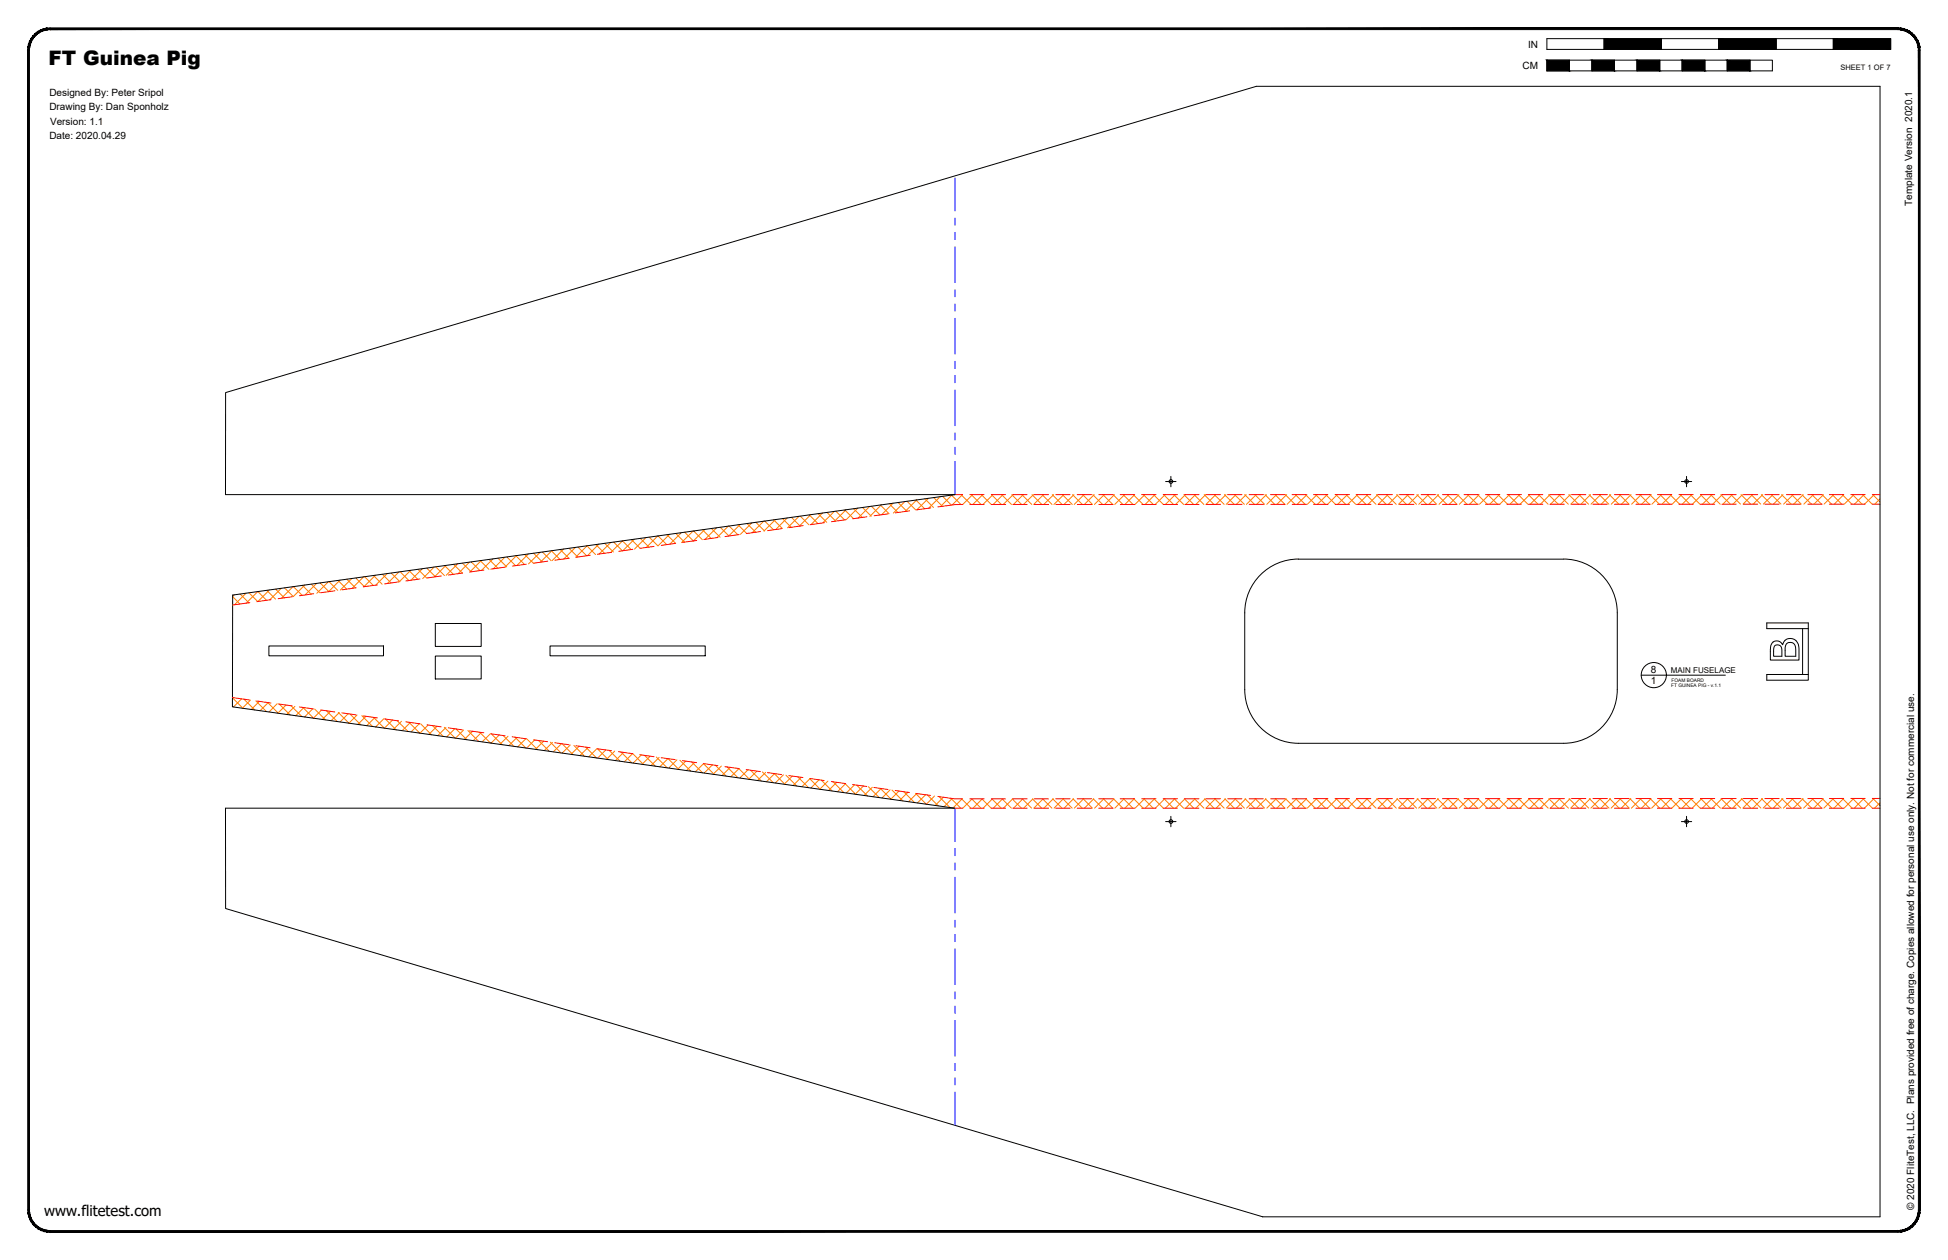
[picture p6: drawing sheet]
<svg xmlns="http://www.w3.org/2000/svg" width="864mm" height="559mm" viewBox="0 0 864 559" stroke-linecap="round" stroke-linejoin="round" font-family="sans-serif">
<!-- layer: 01 CUT -->
<g fill="none" stroke="#000" stroke-width=".44">
<path d="M575.6 248h117.5M575.7 247.9a23.8 23.8 0 0 0-23.9 23.9v34a23.8 23.8 0 0 0 23.9 23.8h117.4a23.8 23.8 0 0 0 23.9-23.8v-34a23.8 23.8 0 0 0-23.9-23.9M193 276.5h20.3v10.2h-20.3zM119.2 286.5h50.8v4.4h-50.8zM193 290.9h20.3v10.2h-20.3zM243.8 286.5h68.8v4.4h-68.8zM423.2 358.4l-320.2-44.9 .1-49.6 320.3-44.5h-323.4v-45.3l457-135.8h276.5v501.4h-273.8M423.4 358.4h-323.4v44.5l459.8 136.8"/>
<circle cx="519.1" cy="213.5" r=".82"/>
<circle cx="747.7" cy="213.5" r=".82"/>
<circle cx="519.1" cy="364.3" r=".82"/>
<circle cx="747.7" cy="364.3" r=".82"/>
</g>
<!-- layer: 06 CAVITY -->
<g fill="none" stroke="#ff7f00" stroke-width=".44">
<path d="M421.8 219.6l4.2 4.1M422 219.5l-5.1 5.2M426.1 219.4l4.4 4.3M426.7 219.4l-4.6 4.5M430.6 219.4l4.3 4.3M431.2 219.4l-4.4 4.3M435 219.4l4.5 4.3M435.7 219.4l-4.4 4.3M439.6 219.4l4.3 4.3M440.2 219.4l-4.4 4.3M444 219.4l4.4 4.3M444.7 219.4l-4.4 4.3"/>
<path d="M448.5 219.4l4.4 4.3M449.2 219.4l-4.4 4.3M453 219.4l4.4 4.3M453.6 219.4l-4.3 4.3M457.5 219.4l4.4 4.3M458.2 219.4l-4.5 4.3M462 219.4l4.4 4.3M462.6 219.4l-4.3 4.3M466.5 219.4l4.4 4.3M467.1 219.4l-4.4 4.3M471 219.4l4.4 4.3M471.6 219.4l-4.4 4.3"/>
<path d="M475.5 219.4l4.3 4.3M476.1 219.4l-4.4 4.3M479.9 219.4l4.5 4.3M480.6 219.4l-4.4 4.3M484.5 219.4l4.3 4.3M485.1 219.4l-4.4 4.3M488.9 219.4l4.4 4.3M489.6 219.4l-4.4 4.3M493.4 219.4l4.4 4.3M494.1 219.4l-4.4 4.3M497.9 219.4l4.4 4.3M498.6 219.4l-4.4 4.3"/>
<path d="M502.4 219.4l4.4 4.3M503.1 219.4l-4.4 4.3M506.9 219.4l4.4 4.3M507.6 219.4l-4.4 4.3M511.4 219.4l4.4 4.3M512 219.4l-4.3 4.3M515.9 219.4l4.4 4.3M516.6 219.4l-4.5 4.3M520.4 219.4l4.3 4.3M521 219.4l-4.3 4.3M524.8 219.4l4.4 4.3M525.5 219.4l-4.3 4.3"/>
<path d="M529.4 219.4l4.3 4.3M530 219.4l-4.4 4.3M533.9 219.4l4.3 4.3M534.5 219.4l-4.4 4.3M538.3 219.4l4.4 4.3M539 219.4l-4.4 4.3M542.8 219.4l4.4 4.3M543.5 219.4l-4.4 4.3M547.3 219.4l4.4 4.3M548 219.4l-4.4 4.3M551.8 219.4l4.3 4.3M552.5 219.4l-4.4 4.3"/>
<path d="M556.3 219.4l4.4 4.3M556.9 219.4l-4.3 4.3M560.8 219.4l4.3 4.3M561.4 219.4l-4.3 4.3M565.3 219.4l4.3 4.3M565.9 219.4l-4.3 4.3M569.8 219.4l4.3 4.3M570.4 219.4l-4.3 4.3M574.2 219.4l4.4 4.3M574.9 219.4l-4.3 4.3M578.8 219.4l4.3 4.3M579.4 219.4l-4.4 4.3"/>
<path d="M583.2 219.4l4.4 4.3M583.9 219.4l-4.3 4.3M587.7 219.4l4.4 4.3M588.4 219.4l-4.4 4.3M592.2 219.4l4.4 4.3M592.9 219.4l-4.4 4.3M596.7 219.4l4.3 4.3M597.4 219.4l-4.4 4.3M601.2 219.4l4.4 4.3M601.8 219.4l-4.3 4.3M605.7 219.4l4.3 4.3M606.3 219.4l-4.3 4.3"/>
<path d="M610.2 219.4l4.3 4.3M610.8 219.4l-4.3 4.3M614.7 219.4l4.3 4.3M615.3 219.4l-4.3 4.3M619.1 219.4l4.4 4.3M619.8 219.4l-4.3 4.3M623.7 219.4l4.3 4.3M624.3 219.4l-4.3 4.3M628.1 219.4l4.3 4.3M628.8 219.4l-4.3 4.3M632.6 219.4l4.4 4.3M633.3 219.4l-4.3 4.3"/>
<path d="M637.1 219.4l4.3 4.3M637.8 219.4l-4.4 4.3M641.6 219.4l4.3 4.3M642.3 219.4l-4.4 4.3M646.1 219.4l4.3 4.3M646.8 219.4l-4.3 4.3M650.6 219.4l4.3 4.2M651.2 219.4l-4.3 4.3M655.1 219.4l4.3 4.2M655.8 219.4l-4.4 4.3M659.6 219.4l4.3 4.2M660.2 219.4l-4.3 4.2"/>
<path d="M664 219.4l4.4 4.2M664.7 219.4l-4.3 4.2M668.6 219.4l4.3 4.2M669.2 219.4l-4.3 4.2M673.1 219.4l4.2 4.2M673.7 219.4l-4.3 4.2M677.5 219.4l4.4 4.2M678.2 219.4l-4.3 4.2M682.1 219.4l4.2 4.2M682.7 219.4l-4.3 4.2M686.5 219.4l4.3 4.2M687.2 219.4l-4.3 4.2"/>
<path d="M691 219.4l4.3 4.2M691.7 219.4l-4.3 4.2M695.5 219.4l4.3 4.2M696.1 219.4l-4.2 4.2M700 219.4l4.3 4.2M700.7 219.4l-4.4 4.2M704.5 219.4l4.3 4.2M705.1 219.4l-4.2 4.2M709 219.4l4.3 4.2M709.6 219.4l-4.3 4.2M713.5 219.4l4.2 4.2M714.1 219.4l-4.3 4.2"/>
<path d="M718 219.4l4.2 4.2M718.6 219.4l-4.3 4.2M722.4 219.4l4.3 4.2M723.1 219.4l-4.3 4.2M727 219.4l4.2 4.2M727.6 219.4l-4.3 4.2M731.4 219.4l4.3 4.2M732.1 219.4l-4.3 4.2M735.9 219.4l4.3 4.2M736.6 219.4l-4.3 4.2M740.4 219.4l4.3 4.2M741 219.4l-4.2 4.2"/>
<path d="M744.9 219.4l4.3 4.2M745.6 219.4l-4.3 4.2M749.4 219.4l4.2 4.2M750 219.4l-4.2 4.2M753.9 219.4l4.3 4.2M754.5 219.4l-4.2 4.2M758.4 219.4l4.2 4.2M759 219.4l-4.3 4.2M762.9 219.4l4.2 4.2M763.5 219.4l-4.3 4.2M767.3 219.4l4.3 4.2M768 219.4l-4.2 4.2"/>
<path d="M771.9 219.4l4.2 4.2M772.5 219.4l-4.3 4.2M776.3 219.4l4.3 4.2M777 219.4l-4.3 4.2M780.8 219.4l4.3 4.2M781.5 219.4l-4.3 4.2M785.3 219.4l4.3 4.2M786 219.4l-4.3 4.2M789.8 219.4l4.3 4.2M790.5 219.4l-4.3 4.2M794.3 219.4l4.2 4.2M795 219.4l-4.3 4.2"/>
<path d="M798.8 219.4l4.3 4.2M799.4 219.4l-4.2 4.2M803.3 219.4l4.2 4.2M803.9 219.4l-4.2 4.2M807.8 219.4l4.2 4.2M808.4 219.4l-4.2 4.2M812.2 219.4l4.3 4.2M812.9 219.4l-4.2 4.2M816.7 219.4l4.3 4.2M817.4 219.4l-4.2 4.2M821.3 219.4l4.2 4.2M821.9 219.4l-4.3 4.2"/>
<path d="M825.7 219.4l4.2 4.2M826.4 219.4l-4.2 4.2M830.2 219.4l3.3 3.2M830.9 219.4l-4.3 4.2M279.9 239.3l3.9 3.9M281.2 239.2l-5.1 5.1M283.8 238.8l3.9 3.8M286.4 238.4l-5.1 5.1M291.6 237.7l-5.1 5.1M291.7 237.7l3.9 3.8M295.6 237.1l4 3.9M296.8 237l-5.1 5.1-3.9-3.9"/>
<path d="M299.6 236.6l3.9 3.8M302.1 236.2l-5.2 5.1M307.3 235.5l-5.2 5.1M307.5 235.5l3.9 3.9M311.4 234.9l3.9 3.9M312.5 234.8l-5.1 5.1-3.9-3.9M315.4 234.4l3.8 3.9M317.7 234l-5.1 5.2M319.3 233.8l3.9 3.9M322.9 233.3l-5.1 5.2M323.3 233.3l3.8 3.9M327.2 232.7l3.9 3.9"/>
<path d="M328.1 232.6l-5.1 5.1M331.2 232.2l3.8 3.8M333.3 231.9l-5.1 5.1M335.1 231.6l3.8 3.9M338.6 231.1l-5.2 5.2M339 231.1l3.9 3.8M343 230.5l3.8 3.9M343.8 230.4l-5.2 5.1M346.9 230l3.9 3.8M349 229.7l-5.1 5.1M350.8 229.4l3.9 3.9M354.2 229l-5.1 5.1"/>
<path d="M354.8 228.9l3.8 3.9M358.7 228.3l3.9 3.9M359.4 228.2l-5.1 5.2M362.7 227.8l3.8 3.9M364.6 227.5l-5.1 5.2M366.6 227.2l3.9 3.9M369.9 226.8l-5.2 5.1M370.5 226.7l3.9 3.9M374.5 226.2l3.9 3.8M375.1 226.1l-5.1 5.1M378.4 225.6l3.9 3.9M380.3 225.3l-5.1 5.2"/>
<path d="M382.4 225.1l3.9 3.8M385.5 224.6l-5.1 5.1M386.3 224.5l3.9 3.9M390.2 223.9l4 3.9M390.7 223.9l-5.1 5.1M394.2 223.4l3.9 3.9M395.9 223.1l-5.1 5.2M398.1 222.8l3.9 4M401.2 222.4l-5.2 5.1M402.1 222.3l3.9 3.9M406 221.7l3.9 3.9M406.4 221.7l-5.1 5.2"/>
<path d="M410 221.2l3.9 3.9M411.6 221l-5.1 5.1M413.9 220.7l3.9 3.8M416.8 220.3l-5.1 5.1M417.9 220.1l3.8 3.9M833.5 221.2l-2.4 2.4M134 259.6l3.9 3.9M135.1 259.4l-5.1 5.2-3.8-3.9M138 259l3.8 3.9M140.3 258.8l-5.1 5.1M141.9 258.5l3.9 3.9M145.6 258l-5.2 5.1"/>
<path d="M145.9 258l3.8 3.8M149.8 257.4l3.9 3.9M150.8 257.3l-5.1 5.1M153.7 256.9l3.9 3.8M156 256.6l-5.1 5.1M157.7 256.3l3.8 3.9M161.2 255.8l-5.1 5.1M161.6 255.8l3.9 3.8M165.6 255.2l3.8 3.9M166.4 255.1l-5.1 5.1M169.5 254.7l3.9 3.9M171.7 254.4l-5.2 5.1"/>
<path d="M173.4 254.1l3.9 3.9M176.9 253.6l-5.1 5.2M177.4 253.6l3.9 3.9M181.3 253l3.9 3.9M182.1 252.9l-5.1 5.2M185.3 252.5l3.9 3.9M187.3 252.2l-5.1 5.1M189.2 252l3.9 3.8M192.5 251.5l-5.1 5.1M193.2 251.4l3.9 3.9M197.1 250.8l3.9 3.9M197.7 250.8l-5.1 5.1"/>
<path d="M201.1 250.3l3.8 3.8M203 250l-5.2 5.1M205 249.7l3.9 3.9M208.2 249.3l-5.1 5.1M208.9 249.2l3.9 3.8M212.9 248.6l3.9 3.9M213.4 248.6l-5.1 5.1M216.8 248.1l3.9 3.9M218.6 247.8l-5.1 5.1M220.8 247.5l3.8 3.9M223.8 247.1l-5.1 5.2M224.7 247l3.9 3.9"/>
<path d="M228.7 246.4l3.8 3.9M229 246.4l-5.1 5.1M232.6 245.9l3.8 3.9M234.3 245.7l-5.2 5.1M236.5 245.4l3.9 3.8M239.5 245l-5.2 5.1M240.5 244.8l3.8 3.9M244.4 244.3l3.9 3.8M244.7 244.2l-5.1 5.1M248.4 243.7l3.8 3.9M249.9 243.5l-5.1 5.1M252.3 243.2l3.8 3.8"/>
<path d="M255.1 242.8l-5.1 5.1M256.2 242.6l3.9 3.9M260.2 242l3.8 4M260.3 242l-5.1 5.1M264.1 241.5l3.9 3.9M265.5 241.3l-5.1 5.1M268 240.9l3.9 3.9M270.8 240.6l-5.2 5.1M272 240.4l3.9 3.9M279.8 243.7l-3.8-3.9-5.2 5.2M103.8 263.8l-.7 .7 3.3 3.4M106.5 263.5l3.8 3.8"/>
<path d="M109 263.1l-5.1 5.1M110.4 262.9l3.9 3.9M114.3 262.4l-5.2 5.1M114.4 262.4l3.8 3.8M118.3 261.8l3.8 3.9M119.5 261.6l-5.1 5.1M122.2 261.3l3.9 3.9M124.7 260.9l-5.1 5.1M129.9 260.2l-5.1 5.1M130.1 260.2l3.9 3.8M103 309.5l4.8 4.7M103.2 309.4l-.2 .1"/>
<path d="M107.1 310l-3.6 3.6M108.2 310.1l4.8 4.8M111 310.5l-3.6 3.6M113.4 310.8l4.8 4.8M115 311l-3.6 3.7M118.6 311.5l4.8 4.9M118.9 311.6l-3.6 3.6M122.8 312.1l-3.5 3.7M123.8 312.3l4.8 4.8M126.8 312.7l-3.6 3.6M129 313l4.9 4.8M130.7 313.3l-3.6 3.5"/>
<path d="M134.3 313.8l4.8 4.7M134.7 313.8l-3.6 3.6M138.6 314.4l-3.6 3.6M139.5 314.5l4.8 4.8M142.5 314.9l-3.6 3.6M144.7 315.2l4.8 4.8M146.5 315.5l-3.6 3.6M150 316l4.7 4.7 3.6-3.6M150.4 316l-3.6 3.6M154.3 316.5l-3.5 3.7M155.2 316.7l4.8 4.8M160.4 317.4l4.8 4.8"/>
<path d="M162.2 317.7l-3.6 3.6M165.6 318.1l4.8 4.8 3.6-3.6M166.2 318.2l-3.6 3.7M170.1 318.8l-3.6 3.6M170.9 318.9l4.7 4.8M176.1 319.6l4.8 4.8M178 319.9l-3.6 3.6M181.3 320.3l4.8 4.8M181.9 320.4l-3.6 3.6M185.9 321l-3.6 3.6M186.5 321.1l4.8 4.8M189.8 321.6l-3.6 3.5"/>
<path d="M191.7 321.8l4.9 4.8M193.7 322.1l-3.6 3.6M197 322.6l4.8 4.8M197.7 322.7l-3.6 3.6M201.6 323.2l-3.6 3.6M202.2 323.3l4.8 4.8M205.5 323.7l-3.5 3.7M207.4 324l4.8 4.8M209.5 324.3l-3.6 3.6M212.6 324.7l4.8 4.8M213.4 324.8l-3.6 3.7M217.4 325.4l-3.6 3.6"/>
<path d="M217.8 325.5l4.9 4.8M221.3 326l-3.6 3.6M223.1 326.2l4.8 4.8M225.2 326.5l-3.6 3.6M228.3 326.9l4.8 4.8M229.2 327.1l-3.6 3.6M233.1 327.6l-3.6 3.6M233.5 327.7l4.8 4.8M237 328.2l-3.5 3.6M238.7 328.4l4.8 4.8M241 328.7l-3.6 3.6M244 329.2l4.8 4.8"/>
<path d="M244.9 329.2l-3.6 3.7M248.9 329.8l-3.6 3.7M249.2 329.8l4.8 4.9M252.8 330.4l-3.6 3.6M254.4 330.6l4.8 4.8M256.7 330.9l-3.6 3.7M259.7 331.3l4.7 4.8M260.7 331.5l-3.6 3.6M264.6 332l-3.6 3.6M264.9 332.1l4.8 4.8M268.6 332.6l-3.6 3.6M270.1 332.8l4.8 4.8"/>
<path d="M272.5 333.1l-3.6 3.6M275.3 333.5l4.8 4.8M276.4 333.7l-3.6 3.6M280.4 334.3l-3.6 3.6M280.6 334.3l4.7 4.8M284.3 334.8l-3.6 3.6M285.8 335l4.8 4.8M288.2 335.4l-3.6 3.6M291 335.7l4.8 4.8M292.2 335.9l-3.6 3.6M300.1 337l-3.6 3.6M301.4 337.2l4.8 4.8"/>
<path d="M304 337.5l-3.6 3.7M306.6 337.9l4.9 4.8M307.9 338.1l-3.6 3.7M315.8 339.2l-3.6 3.6M317.1 339.4l4.8 4.8M319.8 339.8l-3.7 3.6M292.5 340.1l3.6-3.7 4.9 4.9M308.3 342.3l3.6-3.6 4.8 4.8M322.3 340.1l4.8 4.8M323.7 340.3l-3.6 3.6M327.5 340.9l4.8 4.8M327.6 340.9l-3.6 3.6"/>
<path d="M331.6 341.4l-3.6 3.6M332.7 341.6l4.9 4.8M335.5 342l-3.6 3.6M338 342.3l4.8 4.8M339.4 342.5l-3.6 3.7M343.2 343l4.8 4.9M343.4 343.1l-3.6 3.6M347.3 343.6l-3.6 3.7M348.4 343.8l4.8 4.8M351.3 344.2l-3.7 3.6M353.7 344.5l4.8 4.8M355.2 344.7l-3.6 3.6"/>
<path d="M358.9 345.3l4.8 4.8M359.1 345.3l-3.6 3.6M363.1 345.8l-3.6 3.7M364.1 346l4.8 4.8M367 346.4l-3.6 3.6M369.3 346.7l4.8 4.8M370.9 347l-3.6 3.6M374.6 347.5l4.8 4.8M374.9 347.5l-3.6 3.6M378.8 348.1l-3.6 3.6M379.8 348.2l4.8 4.8M382.8 348.6l-3.7 3.6"/>
<path d="M385 348.9l4.8 4.8M386.7 349.1l-3.6 3.7M390.2 349.6l4.9 4.9M390.6 349.7l-3.6 3.7M394.6 350.3l-3.6 3.6M395.5 350.4l4.8 4.8M398.5 350.8l-3.6 3.7M400.7 351.1l4.8 4.8M402.5 351.4l-3.7 3.6M405.9 351.8l4.8 4.8 3.6-3.6M406.4 351.9l-3.6 3.6M410.3 352.5l-3.6 3.6"/>
<path d="M411.1 352.6l4.8 4.8M416.3 353.3l4.8 4.8M418.2 353.6l-3.6 3.6M421.5 354.1l4.4 4.3M422.1 354.1l-3.6 3.7M426.3 354.3l4.1 4.1M426.5 354.3l-4 4M430.8 354.3l4.1 4.1M431 354.3l-4.1 4.1M435.3 354.3l4.1 4.1M435.5 354.3l-4.1 4.1M439.8 354.3l4.1 4.1"/>
<path d="M440 354.3l-4.2 4.1M444.3 354.3l4.1 4.1M444.5 354.3l-4.2 4.1M448.7 354.3l4.2 4.1M448.9 354.3l-4.1 4.1M453.2 354.3l4.2 4.1M453.4 354.3l-4.1 4.1M457.7 354.3l4.1 4.1M457.9 354.3l-4.1 4.1M462.2 354.3l4.1 4.1M462.4 354.3l-4.1 4.1M466.7 354.3l4.1 4.1"/>
<path d="M466.9 354.3l-4.1 4.1M471.2 354.3l4.1 4.1M471.4 354.3l-4.1 4.1M475.7 354.3l4.1 4.1M475.9 354.3l-4.1 4.1M480.2 354.3l4.1 4.1M480.4 354.3l-4.1 4.1M484.7 354.3l4.1 4.1M484.9 354.3l-4.2 4.1M489.2 354.3l4.1 4.1M489.4 354.3l-4.2 4.1M493.6 354.3l4.2 4.1"/>
<path d="M493.9 354.3l-4.2 4.1M498.1 354.3l4.2 4.1M498.3 354.3l-4.1 4.1M502.6 354.3l4.2 4.1M502.9 354.3l-4.2 4.1M507.1 354.3l4.1 4.1M507.4 354.3l-4.2 4.1M511.6 354.3l4.2 4.1M511.8 354.3l-4.1 4.1M516.1 354.3l4.1 4.1M516.4 354.3l-4.2 4.1M520.6 354.3l4.1 4.1"/>
<path d="M520.8 354.3l-4.1 4.1M525 354.3l4.2 4.1M525.3 354.3l-4.1 4.1M529.5 354.3l4.2 4.1M529.8 354.3l-4.2 4.1M534 354.3l4.2 4.1M534.3 354.3l-4.2 4.1M538.5 354.3l4.2 4.1M538.8 354.3l-4.2 4.1M543 354.3l4.2 4.1M543.3 354.3l-4.2 4.1M547.5 354.3l4.2 4.1"/>
<path d="M547.8 354.3l-4.2 4.1M552 354.3l4.1 4.1M552.3 354.3l-4.2 4.1M556.5 354.3l4.2 4.1M556.8 354.3l-4.2 4.1M561 354.3l4.1 4.1M561.3 354.3l-4.2 4.1M565.5 354.3l4.1 4.1M565.8 354.3l-4.2 4.1M569.9 354.3l4.2 4.1M570.2 354.3l-4.1 4.1M574.4 354.3l4.2 4.1"/>
<path d="M574.7 354.3l-4.1 4.1M578.9 354.3l4.2 4.1M579.2 354.3l-4.2 4.1M583.4 354.2l4.2 4.2M583.7 354.2l-4.1 4.2M587.9 354.2l4.2 4.2M588.2 354.2l-4.2 4.2M592.4 354.2l4.2 4.2M592.7 354.2l-4.2 4.2M596.9 354.2l4.1 4.2M597.2 354.2l-4.2 4.2M601.3 354.2l4.3 4.2"/>
<path d="M601.7 354.2l-4.2 4.2M605.9 354.2l4.1 4.2M606.2 354.2l-4.2 4.2M610.3 354.2l4.2 4.2M610.7 354.2l-4.2 4.2M614.8 354.2l4.2 4.2M615.2 354.2l-4.2 4.2M619.3 354.2l4.2 4.2M619.6 354.2l-4.1 4.2M623.8 354.2l4.2 4.2M624.2 354.2l-4.3 4.2M628.3 354.2l4.2 4.2"/>
<path d="M628.7 354.2l-4.2 4.2M632.8 354.2l4.2 4.2M633.1 354.2l-4.2 4.2M637.3 354.2l4.2 4.2M637.7 354.2l-4.3 4.2M641.8 354.2l4.2 4.2M642.1 354.2l-4.2 4.2M646.2 354.2l4.3 4.2M646.6 354.2l-4.2 4.2M650.7 354.2l4.3 4.2M651.1 354.2l-4.2 4.2M655.2 354.2l4.2 4.2"/>
<path d="M655.6 354.2l-4.2 4.2M659.7 354.2l4.2 4.2M660.1 354.2l-4.2 4.2M664.2 354.2l4.2 4.2M664.6 354.2l-4.2 4.2M668.7 354.2l4.2 4.2M669.1 354.2l-4.3 4.2M673.2 354.2l4.2 4.2M673.6 354.2l-4.2 4.2M677.7 354.2l4.2 4.2M678.1 354.2l-4.3 4.2M682.2 354.2l4.2 4.2"/>
<path d="M682.6 354.2l-4.3 4.2M686.6 354.2l4.3 4.2M687.1 354.2l-4.3 4.2M691.1 354.2l4.2 4.2M691.5 354.2l-4.2 4.2M695.6 354.2l4.3 4.2M696 354.2l-4.2 4.2M700.1 354.2l4.2 4.2M700.5 354.2l-4.2 4.2M704.6 354.2l4.2 4.2M705 354.2l-4.2 4.2M709.1 354.2l4.2 4.2"/>
<path d="M709.5 354.2l-4.2 4.2M713.6 354.2l4.2 4.2M714 354.2l-4.2 4.2M718.1 354.2l4.2 4.2M718.5 354.2l-4.2 4.2M722.5 354.2l4.3 4.2M723 354.2l-4.2 4.2M727.1 354.2l4.2 4.2M727.5 354.2l-4.3 4.2M731.5 354.2l4.3 4.2M732 354.2l-4.3 4.2M736 354.2l4.2 4.2"/>
<path d="M736.5 354.2l-4.3 4.2M740.5 354.2l4.3 4.2M740.9 354.2l-4.2 4.2M745 354.2l4.2 4.2M745.5 354.2l-4.3 4.2M749.5 354.2l4.2 4.2M750 354.2l-4.3 4.2M754 354.2l4.2 4.2M754.4 354.2l-4.2 4.2M758.5 354.2l4.2 4.2M759 354.2l-4.3 4.2M763 354.2l4.2 4.2"/>
<path d="M763.4 354.2l-4.3 4.2M767.4 354.2l4.3 4.2M767.9 354.2l-4.2 4.2M771.9 354.2l4.3 4.2M772.4 354.2l-4.3 4.2M776.4 354.2l4.3 4.2M776.9 354.2l-4.3 4.2M780.9 354.2l4.3 4.2M781.4 354.2l-4.3 4.2M785.4 354.2l4.3 4.2M785.9 354.2l-4.3 4.2M789.9 354.2l4.3 4.2"/>
<path d="M790.4 354.2l-4.3 4.2M794.4 354.2l4.2 4.2M794.9 354.2l-4.3 4.2M798.8 354.2l4.4 4.2M799.4 354.2l-4.3 4.2M803.4 354.2l4.2 4.2M803.8 354.2l-4.2 4.2M807.8 354.2l4.3 4.2M808.4 354.2l-4.4 4.2M812.3 354.1l4.3 4.3M812.8 354.1l-4.2 4.3M816.8 354.1l4.3 4.3"/>
<path d="M817.3 354.1l-4.3 4.3M821.3 354.1l4.3 4.3M821.8 354.1l-4.3 4.3M825.8 354.1l4.3 4.3M826.3 354.1l-4.3 4.3M830.3 354.1l3.2 3.2M830.8 354.1l-4.3 4.3M833.5 356l-2.5 2.4"/>
</g>
<!-- layer: 02 SCORE -->
<g fill="none" stroke="#f00" stroke-width=".44">
<path d="M423.4 219.4h3.4M429.9 219.4h6.4M439.5 219.4h6.3M449 219.4h6.3M458.5 219.4h6.4M468 219.4h6.4M477.6 219.4h6.3M487.1 219.4h6.3M496.6 219.4h6.4M506.1 219.4h6.4M515.7 219.4h6.3M525.2 219.4h6.3"/>
<path d="M534.7 219.4h6.4M544.2 219.4h6.4M553.8 219.4h6.3M563.3 219.4h6.3M572.8 219.4h6.4M582.3 219.4h6.4M591.9 219.4h6.3M601.4 219.4h6.3M610.9 219.4h6.4M620.4 219.4h6.4M630 219.4h6.4M639.5 219.4h6.4"/>
<path d="M649.1 219.4h6.3M658.6 219.4h6.3M668.1 219.4h6.4M677.6 219.4h6.4M687.2 219.4h6.3M696.7 219.4h6.3M706.2 219.4h6.4M715.7 219.4h6.4M725.3 219.4h6.3M734.8 219.4h6.3M744.3 219.4h6.4M753.8 219.4h6.4"/>
<path d="M763.4 219.4h6.3M772.9 219.4h6.3M782.4 219.4h6.4M791.9 219.4h6.4M801.5 219.4h6.3M811 219.4h6.3M820.5 219.4h6.4M830 219.4h3.5M308.9 239.7l-6.3 .8M318.3 238.4l-6.3 .9M327.7 237.1l-6.3 .9M337.2 235.7l-6.3 .9"/>
<path d="M346.6 234.4l-6.3 .9M356.1 233.1l-6.3 .9M365.5 231.8l-6.3 .9M374.9 230.5l-6.3 .9M384.3 229.2l-6.3 .9M393.8 227.9l-6.3 .8M403.2 226.6l-6.3 .8M412.7 225.3l-6.3 .8M426.8 223.7l-3.4 .1-7.6 1M430 223.7h6.3M439.5 223.7h6.4M449 223.7h6.4"/>
<path d="M458.6 223.7h6.3M468.1 223.7h6.3M477.6 223.7h6.4M487.1 223.7h6.4M496.7 223.7h6.3M506.2 223.7h6.3M515.7 223.7h6.4M525.2 223.7h6.4M541.1 223.7h-6.3M544.3 223.7h6.3M553.8 223.7h6.4M563.3 223.7h6.4"/>
<path d="M572.9 223.7h6.3M582.4 223.7h6.3M591.9 223.7h6.4M601.4 223.7h6.4M611 223.7h6.3M620.5 223.7h6.3M630 223.7h6.4M639.5 223.7h6.4M655.4 223.6l-6.3 .1M658.6 223.6h6.3M668.1 223.6h6.4M677.6 223.6h6.4"/>
<path d="M687.2 223.6h6.3M696.7 223.6h6.3M706.2 223.6h6.4M715.7 223.6h6.4M725.3 223.6h6.3M734.8 223.6h6.3M744.3 223.6h6.4M753.8 223.6h6.4M769.7 223.6h-6.3M772.9 223.6h6.3M782.4 223.6h6.4M791.9 223.6h6.4"/>
<path d="M801.5 223.6h6.3M811 223.6h6.3M820.5 223.6h6.4M830 223.6h3.5M167.3 259.4l-6.3 .8M176.8 258.1l-6.3 .9M186.2 256.8l-6.3 .9M195.7 255.4l-6.3 .9M205.1 254.1l-6.3 .9M214.5 252.8l-6.3 .9M223.9 251.5l-6.3 .9M233.4 250.2l-6.3 .9"/>
<path d="M242.8 248.9l-6.3 .9M252.3 247.6l-6.3 .8M261.7 246.2l-6.3 .9M271.1 245l-6.3 .8M280.6 243.6l-6.3 .9M290 242.3l-6.3 .9M299.5 241l-6.3 .9M110.7 267.3l-7.6 1M120.2 265.9l-6.3 .9M129.6 264.7l-6.3 .8M139.1 263.3l-6.3 .9M148.5 262l-6.3 .9"/>
<path d="M157.9 260.7l-6.3 .9M103 309.4l7.7 1M113.9 310.9l6.2 .9M123.3 312.2l6.3 .9M132.7 313.5l6.3 .9M142.1 314.9l6.3 .9M151.6 316.2l6.3 .8M161 317.5l6.3 .9M170.5 318.8l6.2 .9M179.9 320.1l6.3 .9M189.3 321.5l6.3 .9M198.7 322.8l6.3 .9"/>
<path d="M208.2 324.1l6.3 .9M217.6 325.4l6.3 .9M227.1 326.8l6.2 .9M236.5 328.1l6.2 .9M245.9 329.4l6.3 .9M255.3 330.7l6.3 .9M264.8 332.1l6.3 .8M274.2 333.4l6.3 .9M283.6 334.7l6.3 .9M293.1 336l6.3 .9M302.5 337.3l6.3 .9M312 338.7l6.3 .9"/>
<path d="M321.4 340l6.3 .9M330.8 341.3l6.3 .9M340.2 342.6l6.3 .9M349.7 344l6.3 .8M359.1 345.3l6.3 .9M368.6 346.6l6.3 .9M378 348l6.3 .8M387.4 349.2l6.3 .9M396.8 350.6l6.3 .9M406.3 351.9l6.3 .9M415.7 353.2l7.7 1.1h3.4M423.4 358.4h3.4"/>
<path d="M429.9 354.3h6.4M429.9 358.4h6.4M439.5 354.3h6.3M439.5 358.4h6.3M449 354.3h6.3M449 358.4h6.3M458.5 354.3h6.4M458.5 358.4h6.4M468 354.3h6.4M468 358.4h6.4M477.6 354.3h6.3M477.6 358.4h6.3"/>
<path d="M487.1 354.3h6.3M487.1 358.4h6.3M496.6 354.3h6.4M496.6 358.4h6.4M506.1 354.3h6.4M506.1 358.4h6.4M515.7 354.3h6.3M515.7 358.4h6.3M525.2 354.3h6.3M525.2 358.4h6.3M534.7 354.3h6.4M534.7 358.4h6.4"/>
<path d="M544.2 354.3h6.4M544.2 358.4h6.4M553.8 354.3h6.3M553.8 358.4h6.3M563.3 354.3h6.3M563.3 358.4h6.3M572.8 354.3h6.4M572.8 358.4h6.4M582.3 354.2h6.4M582.3 358.4h6.4M591.9 354.2h6.3M591.9 358.4h6.3"/>
<path d="M601.4 354.2h6.3M601.4 358.4h6.3M610.9 354.2h6.4M610.9 358.4h6.4M620.4 354.2h6.4M620.4 358.4h6.4M630 354.2h6.4M630 358.4h6.4M639.5 354.2h6.4M639.5 358.4h6.4M649.1 354.2h6.3M649.1 358.4h6.3"/>
<path d="M658.6 354.2h6.3M658.6 358.4h6.3M668.1 354.2h6.4M668.1 358.4h6.4M677.6 354.2h6.4M677.6 358.4h6.4M687.2 354.2h6.3M687.2 358.4h6.3M696.7 354.2h6.3M696.7 358.4h6.3M706.2 354.2h6.4M706.2 358.4h6.4"/>
<path d="M715.7 354.2h6.4M715.7 358.4h6.4M725.3 354.2h6.3M725.3 358.4h6.3M734.8 354.2h6.3M734.8 358.4h6.3M744.3 354.2h6.4M744.3 358.4h6.4M753.8 354.2h6.4M753.8 358.4h6.4M763.4 354.2h6.3M763.4 358.4h6.3"/>
<path d="M772.9 354.2h6.3M772.9 358.4h6.3M782.4 354.2h6.4M782.4 358.4h6.4M791.9 354.2h6.4M791.9 358.4h6.4M801.5 354.2h6.3M801.5 358.4h6.3M811 358.4h6.3M817.3 354.1l-6.3 .1M820.5 354.1h6.4M820.5 358.4h6.4"/>
<path d="M830 354.1h3.5M830 358.4h3.5"/>
</g>
<!-- layer: 03 CREASE -->
<g fill="none" stroke="#00f" stroke-width=".44">
<path d="M423.4 78.9v14.6M423.4 96.7v3.2M423.4 103.1v3.1M423.4 109.4v15.9M423.4 128.5v3.1M423.4 134.8v3.2M423.4 141.2v15.8M423.4 160.2v3.2M423.4 166.6v3.1M423.4 172.9v15.9M423.4 192v3.2M423.4 198.3v3.2"/>
<path d="M423.4 204.7v14.7M423.4 358.4v14.8M423.4 376.3v3.2M423.4 382.7v3.2M423.4 389v15.9M423.4 408.1v3.2M423.4 414.4v3.2M423.4 420.8v15.9M423.4 439.8v3.2M423.4 446.2v3.2M423.4 452.6v15.9M423.4 471.6v3.2"/>
<path d="M423.4 478v3.2M423.4 484.3v14.8"/>
</g>
<!-- layer: 24 DIMENSIONS -->
<path d="M516.7 213.6h4.7M519.1 211.3v4.6M745.4 213.6h4.6M747.7 211.3v4.6M516.7 364.4h4.7M519.1 362v4.7M745.4 364.4h4.6M747.7 362v4.7" fill="none" stroke="#000" stroke-width=".44"/>
<!-- layer: 23 NOTES -->
<g fill="none" stroke="#000" stroke-width=".44">
<path d="M799.1 278.8v20.3M801.7 278.8h-18.4v-2.5h18.4v25.4h-18.4v-2.6h18.4M727.6 299.4h37.3M785.7 285.1a2.82 2.82 0 0 1 4.6 .8 3.7 3.7 0 0 1 4.4-2.6 3.7 3.7 0 0 1 2.8 4.3v5.1h-12.7l.1-5.5zM786.7 286.5a2.06 2.06 0 0 1 2.6-.1 2.06 2.06 0 0 1 .7 2.5v2.1h-3.7v-2.9zM792.1 285.4a2.54 2.54 0 0 1 3-.1 2.54 2.54 0 0 1 1 2.9v2.8h-4.7v-3.8z"/>
<circle cx="733.2" cy="299.4" r="5.6"/>
</g>
<!-- layer: 21 FULL-SIZE -->
<path d="M685.8 17.1h25.4v4.8h-25.4zM711.2 17.1h25.4v4.8h-25.4zM736.6 17.1h25.4v4.8h-25.4zM762 17.1h25.4v4.8h-25.4zM787.4 17.1h25.4v4.8h-25.4zM812.8 17.1h25.4v4.8h-25.4zM685.8 26.7h9.9v4.7h10.1v-4.7h9.9v4.7h10.1v-4.7h10v4.7h10v-4.7h10v4.7h9.9v-4.7h10.1v4.7h9.9v-4.7h-9.9v4.7h-10.1v-4.7h-9.9v4.7h-10v-4.7h-10v4.7h-10v-4.7h-10.1v4.7h-9.9v-4.7h-10.1v4.7h-9.9z" fill="none" stroke="#000" stroke-width=".44"/>
<g fill="#000" stroke="#000" stroke-width=".44">
<path d="M20.8 12.5l1.4-.1v.7zM20.8 12.5l.1 .7 1.3-.1zM19.4 12.8l1.4-.3 .1 .7zM19.4 12.8l.2 .7 1.3-.3zM18.1 13.3l1.3-.5 .2 .7zM18.1 13.3l.3 .7 1.2-.5zM16.9 13.9l1.2-.6 .3 .7zM16.9 13.9l.4 .7 1.1-.6zM15.7 14.8l1.2-.9 .4 .7zM15.7 14.8l.5 .6 1.1-.8zM15.7 14.8l.5 .6-1.5 .4zM14.7 15.8l.6 .5 .9-.9zM14.7 15.8l.6 .5-1.4 .6zM13.9 16.9l.6 .4 .8-1zM13.9 16.9l.6 .4-1.3 .9zM13.2 18.2l.7 .3 .6-1.2zM13.2 18.2l.7 .3-1.2 1zM12.7 19.5l.7 .2 .5-1.2zM12.7 19.5l.7 .2-1 1.2zM13.4 19.7l-1 1.2 .7 .1zM12.4 20.9l.7 .1-.8 1.3zM13.1 21l-.8 1.3h.7z"/>
<path d="M711.2 17.1l25.4 4.8v-4.8zM711.2 17.1l25.4 4.8h-25.4z"/>
<path d="M762 17.1l25.4 4.8v-4.8zM762 17.1l25.4 4.8h-25.4z"/>
<path d="M812.8 17.1l25.4 4.8v-4.8zM812.8 17.1l25.4 4.8h-25.4z"/>
<path d="M22.2 13.1h819.2v-.7zM22.2 12.4h819.2l-819.2 .7z"/>
<path d="M12.3 22.3l.7 514.3v-514.3zM12.3 22.3l.7 514.3h-.7z"/>
<path d="M685.8 26.7l9.9 4.7v-4.7zM685.8 26.7l9.9 4.7h-9.9z"/>
<path d="M705.8 26.7l9.9 4.7v-4.7zM705.8 26.7l9.9 4.7h-9.9z"/>
<path d="M725.8 26.7l10 4.7v-4.7zM725.8 26.7l10 4.7h-10z"/>
<path d="M745.8 26.7l10 4.7v-4.7zM745.8 26.7l10 4.7h-10z"/>
<path d="M765.7 26.7l10.1 4.7v-4.7zM765.7 26.7l10.1 4.7h-10.1z"/>
<path d="M851.1 20.9l.1 1.4h-.7zM850.4 21l.1 1.3 .6-1.4zM850.8 19.5l.3 1.4-.7 .1zM850.1 19.7l.3 1.3 .4-1.5zM850.3 18.2l.5 1.3-.7 .2zM849.6 18.5l.5 1.2 .2-1.5zM849.6 16.9l.7 1.3-.7 .3zM849 17.3l.6 1.2v-1.6zM848.8 15.8l.8 1.1-.6 .4zM848.3 16.3l.7 1-.2-1.5zM847.8 14.8l1 1-.5 .5zM847.8 14.8l-.5 .6 1 .9zM846.7 13.9l1.1 .9-.5 .6zM846.7 13.9l-.4 .7 1 .8zM845.4 13.3l1.3 .6-.4 .7zM845.4 13.3l-.3 .7 1.2 .6zM844.1 12.8l1.3 .5-.3 .7zM844.1 12.8l-.2 .7 1.2 .5zM842.7 12.5l1.4 .3-.2 .7zM842.7 12.5l-.1 .7 1.3 .3zM841.4 12.4l1.3 .1-.1 .7zM841.4 12.4v.7l1.2 .1z"/>
<path d="M12.3 536.6h.7l-.6 1.4zM13 536.6l-.6 1.4 .7-.1zM12.4 538l.7-.1-.4 1.5zM13.1 537.9l-.4 1.5 .7-.2zM12.7 539.4l.7-.2-.2 1.5zM13.4 539.2l-.2 1.5 .7-.3zM13.2 540.7l.7-.3v1.5zM13.9 540.4v1.5l.6-.4zM13.9 541.9l.6-.4 .2 1.6zM14.5 541.5l.2 1.6 .6-.5zM14.7 543.1l.6-.5 .4 1.5zM15.3 542.6l.4 1.5 .5-.6zM16.2 543.5l.7 1.5-1.2-.9zM16.2 543.5l.7 1.5 .4-.7zM17.3 544.3l.8 1.3-1.2-.6zM17.3 544.3l.8 1.3 .3-.7zM18.4 544.9l1 1.2-1.3-.5zM18.4 544.9l1 1.2 .2-.7zM19.6 545.4l1.2 1-1.4-.3zM19.6 545.4l1.2 1 .1-.7zM20.9 545.7l1.3 .8-1.4-.1zM20.9 545.7l1.3 .8v-.7z"/>
<path d="M850.5 22.3v514.3h.7zM850.5 22.3h.7v514.3z"/>
<path d="M22.2 545.8v.7l819.2-.7zM22.2 546.5l819.2-.7v.7z"/>
<path d="M841.4 545.8l1.3 .6-1.3 .1zM841.4 545.8l1.3 .6-.1-.7zM842.6 545.7l1.5 .4-1.4 .3zM842.6 545.7l1.5 .4-.2-.7zM843.9 545.4l1.5 .2-1.3 .5zM843.9 545.4l1.5 .2-.3-.7zM845.1 544.9l1.6 .1-1.3 .6zM845.1 544.9l1.6 .1-.4-.7zM846.3 544.3l1.5-.2-1.1 .9zM846.3 544.3l1.5-.2-.5-.6zM847.3 543.5l1.5-.4-1 1zM847.3 543.5l1.5-.4-.5-.5zM848.3 542.6l1.3-.7-.8 1.2zM849 541.5l-.7 1.1 1.3-.7zM849 541.5l1.3-.8-.7 1.2zM849.6 540.4l-.6 1.1 1.3-.8zM849.6 540.4l1.2-1-.5 1.3zM850.1 539.2l-.5 1.2 1.2-1zM851.1 538l-.3 1.4-.7-.2zM850.4 537.9l-.3 1.3 1-1.2zM851.2 536.6l-.1 1.4-.7-.1zM850.5 536.6l-.1 1.3 .8-1.3z"/>
</g>
<text font-size="8.9" x="21.5" y="28.8">FT Guinea Pig</text>
<text font-size="6.6" x="19.5" y="539.1">www.flitetest.com</text>
<g font-size="4.4">
<text x="677.5" y="21.1">IN</text>
<text x="675" y="30.6">CM</text>
<text x="21.9" y="42.5">Designed By: Peter Sripol</text>
<text x="21.9" y="48.9">Drawing By: Dan Sponholz</text>
<text x="22.2" y="55.3">Version: 1.1</text>
<text x="21.9" y="61.7">Date: 2020.04.29</text>
<text x="847.7" y="91.3" transform="rotate(-90 847.7 91.3)">Template Version 2020.1</text>
<text x="731.9" y="298.6">8</text>
<text x="731.9" y="303.4">1</text>
<text x="848.5" y="536.6" transform="rotate(-90 848.5 536.6)">© 2020 FliteTest, LLC. Plans provided free of charge. Copies allowed for personal use only. Not for commercial use.</text>
</g>
<text font-size="3.5" x="740.8" y="298.3">MAIN FUSELAGE</text>
<text font-size="3.3" x="816" y="31.1">SHEET 1 OF 7</text>
<g font-size="2.1">
<text x="740.9" y="304.9">FT GUINEA PIG - v.1.1</text>
<text x="741.1" y="302.3">FOAM BOARD</text>
</g>
</svg>
